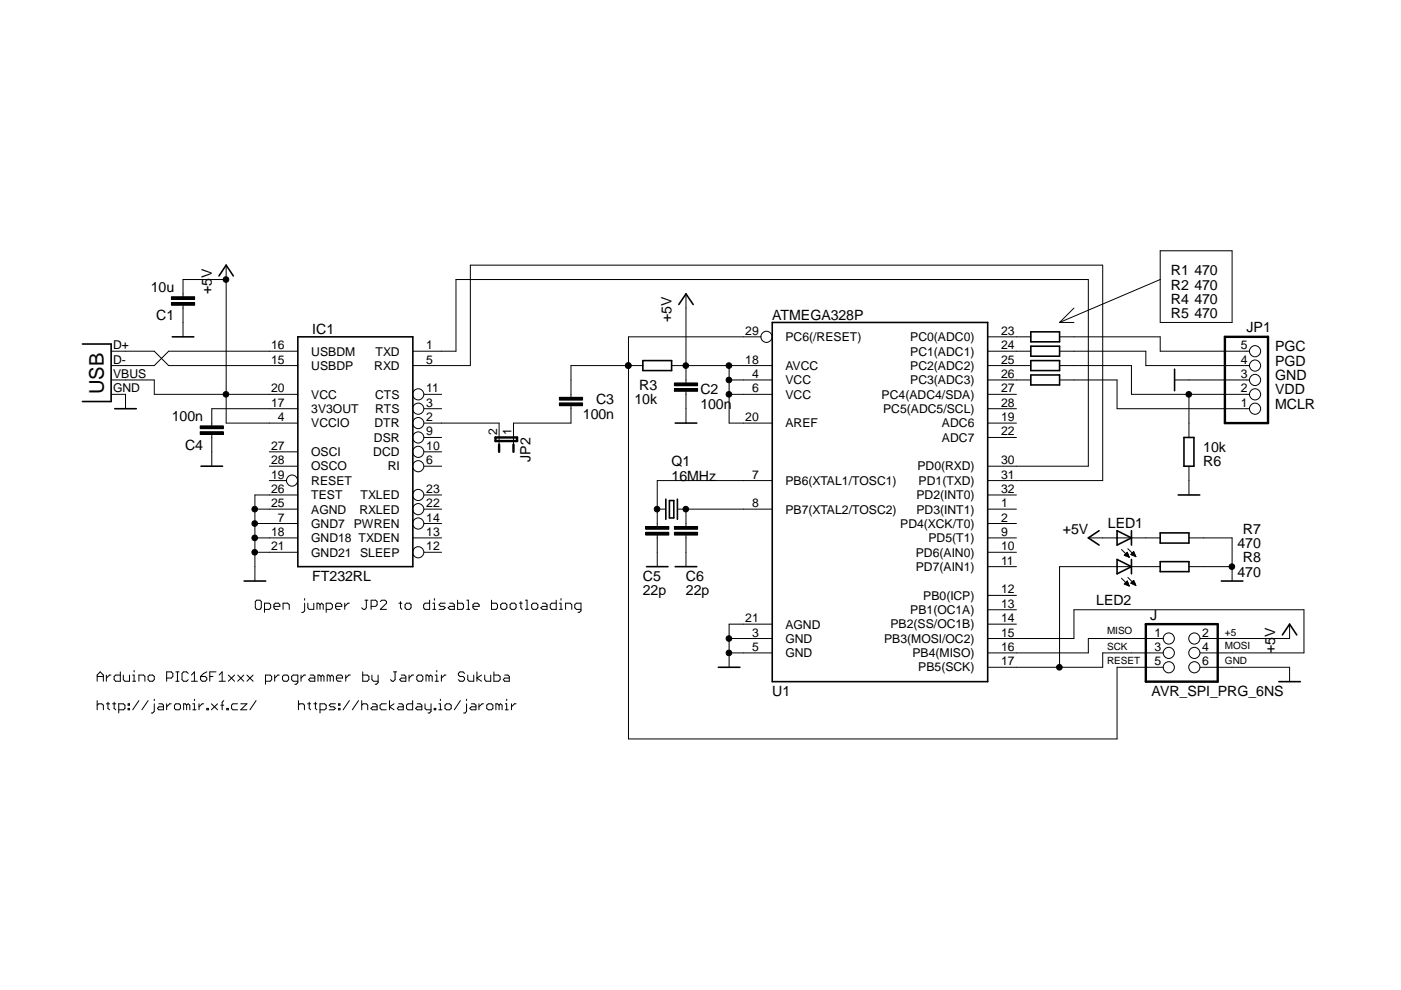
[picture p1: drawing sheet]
<svg xmlns="http://www.w3.org/2000/svg" width="297mm" height="210mm" viewBox="0 0 297 210" stroke-linecap="round" stroke-linejoin="round" font-family="sans-serif">
<g fill="none" stroke="#000" stroke-width=".21">
<path d="M47.9 56.2v33.5h15.2M47.9 59.3h-9.1v3.6M246 53.2h15.2v15.2h-15.2zM246 59.3l-21.4 9.1M23.6 74.5h9.1l3.1 3h27.3M36.4 62.9h4.9v.6h-4.9zM36.4 64.1h4.9v.6h-4.9zM38.8 64.7v6.7M63.1 74.5h-27.3l-3.1 3h-9.1M87.5 77.5h12.2v-21.3h134.1v45.7h-24.4M87.5 74.5h9.2v-15.2h134v39.5h-21.3M136.3 77.5h-15.2v6.7"/>
<path d="M142.4 77.5h21.3M145.4 62.3v18.9M154.6 77.5v12.2h9.1M161.4 71.4h-28.1v85.3h103.5v-15.2h9.9M209.4 77.5h9.2M209.4 74.5h9.2M209.4 71.4h9.2M224.6 71.4h21.4v3.1h19M224.6 68.4h3.1M224.6 77.5h15.3v6.1h25.1M224.6 74.5h18.3v3h22.1M227.7 65.3l-3.1 3.1"/>
<path d="M23.6 80.6h9.1v3h30.4M23.6 83.6h3v3.1M42.4 90.3h5v.6h-5zM42.4 91.5h5v.6h-5zM44.9 92.1v6.7M57.1 98.8h6M57.1 95.8h6M63.1 86.7h-18.2v3.6M89.9 89.7h15.9v4.6M89.9 83.6h3.7M89.9 98.8h3.7M89.9 92.8h3.7"/>
<path d="M89.9 86.7h3.7M89.9 95.8h3.7M118.6 85.4h4.9v.6h-4.9zM118.6 84.2h4.9v.6h-4.9zM121.1 86.1v3.6h-12.2v4.6M143 82.4h4.9v.6h-4.9zM143 81.2h4.9v.6h-4.9zM145.4 83v6.7M154.6 80.6h9.1M154.6 83.6h9.1M209.4 80.6h9.2M209.4 83.6h6.1"/>
<path d="M209.4 89.7h6.1M209.4 92.8h6.1M209.4 86.7h6.1M224.6 80.6h12.2v6.1h28.2M249 80.6h16M252.1 83.6v9.2M252.1 98.8v6.1M54 107.9h9.1M54 117.1h9.1M54 114h9.1M54 111h9.1M57.1 101.9h3.7"/>
<path d="M63.1 104.9h-9.1v18.3M87.5 114h6.1M89.9 107.9h3.7M89.9 117.1h3.7M89.9 111h3.7M89.9 104.9h3.7M136.9 112.9h4.9v.6h-4.9zM136.9 111.6h4.9v.6h-4.9zM139.3 107.9h1.9M139.3 113.5v6.6M143 112.9h4.9v.6h-4.9zM143 111.6h4.9v.6h-4.9z"/>
<path d="M143.6 107.9h20.1M145.4 107.9v3.7M145.4 113.5v6.6M163.7 101.9h-24.4v9.7M209.4 107.9h6.1M209.4 117.1h6.1M209.4 114h6.1M209.4 111h6.1M209.4 104.9h6.1M230.7 114h15.3M237.8 116.5l1.6 1.7M238.4 117.7l.6-.6 .4 1.1z"/>
<path d="M238.4 117.7h.9M238.4 117.6h.8M238.6 117.5h.6M238.7 117.9h.6M238.7 117.4h.4M238.8 117.3h.2M239 117.1h.1M239 118h.4M239.1 116.3l1.7 1.7M239.3 118.1h.1M239.8 117.6l.6-.6 .4 1zM239.8 117.5h.8"/>
<path d="M239.9 117.6h.8M239.9 117.4h.6M240.1 117.3h.4M240.1 117.1h.3M240.2 117.7h.5M240.3 117h.1M240.4 117.9h.3M240.7 118h.1M252.1 114h9.1v9.2M54.4 127.3h.7l.3 .3v1.3l-.3 .3h-.7l-.3-.3v-1.3zM56.1 129.2h1l.3-.3v-.7l-.3-.3h-1v1.9M58.1 128.6h1.2v-.4l-.3-.3h-.6l-.3 .3v.7l.3 .3h.6"/>
<path d="M60 129.2v-1.3h1l.3 .3v1M64.6 127.9v1.6l-.4 .3h-.2M64.6 126.9v.4M65.3 127.9v1l.3 .3h.9v-1.3M67.8 128.2l-.2-.3h-.4v1.3M67.8 128.2v1M67.8 128.2l.4-.3 .3 .3v1M69.2 129.2h.9l.4-.3v-.7l-.4-.3h-.9v1.9M71.1 128.6h1.4v-.4l-.4-.3h-.7l-.3 .3v.7l.3 .3h.7M73.1 127.9v1.3M74.1 127.9h-.3l-.7 .7M77.4 127.3h.6"/>
<path d="M77.7 127.3v1.6l-.3 .3h-.4l-.3-.3M78.7 128.6h1l.3-.4v-.6l-.3-.3h-1v1.9M80.6 127.6l.4-.3h.6l.3 .3v.3l-1.3 1.3h1.3M84.6 127.9h.6M84.9 127.6v1.3l.3 .3M86.2 127.9h.7l.3 .3v.7l-.3 .3h-.7l-.3-.3v-.7zM91.1 127.3v1.9h-1l-.3-.3v-.7l.3-.3h1M91.8 129.2h.6M91.8 127.9h.3v1.3M92.1 126.9v.4M94.4 127.9h-1l-.3 .3 .3 .4h.7l.3 .3-.3 .3h-1M95.4 127.9h.6l.3 .3v1h-.9l-.4-.3 .4-.3h.9"/>
<path d="M97 127.3v1.9h1l.3-.3v-.7l-.3-.3h-1M99 127.3h.3v1.9M99 129.2h.6M100.3 128.6h1.3v-.4l-.4-.3h-.6l-.3 .3v.7l.3 .3h.6M104.2 127.3v1.9h1l.3-.3v-.7l-.3-.3h-1M106.2 128.2l.3-.3h.6l.4 .3v.7l-.4 .3h-.6l-.3-.3zM108.4 127.9h.7l.3 .3v.7l-.3 .3h-.7l-.3-.3v-.7zM110.1 127.9h.6M110.4 127.6v1.3l.3 .3M111.4 127.3h.3v1.9M111.4 129.2h.6M113 127.9h.7l.3 .3v.7l-.3 .3h-.7l-.3-.3v-.7z"/>
<path d="M115 127.9h.6l.4 .3v1h-1l-.3-.3 .3-.3h1M117.9 127.3v1.9h-.9l-.3-.3v-.7l.3-.3h.9M118.6 129.2h.6M118.6 127.9h.3v1.3M118.9 126.9v.4M119.9 129.2v-1.3h1l.3 .3v1M123.2 129.2h-1l-.3-.3v-.7l.3-.3h1v1.6l-.4 .3h-.3M154.6 135.4h9.1M154.6 138.4h9.1M163.7 132.3h-9.1v9.2M209.4 135.4h18.3v-6.1h48.8v9.1h-22M209.4 132.3h6.1"/>
<path d="M209.4 129.3h6.1M209.4 126.2h6.1M209.4 120.1h6.1M237.8 122.6l1.6 1.6M238.4 123.8l.6-.6 .4 1zM238.4 123.8h.9M238.5 123.7h.7M238.6 123.6h.6M238.7 124h.6M238.7 123.5h.4M238.8 123.4h.2M239 124.1h.3"/>
<path d="M239 123.2h.1M239.1 122.4l1.7 1.7M239.3 124.2h.1M239.8 123.7l.6-.6 .4 1zM239.8 123.6h.8M239.9 123.7h.8M239.9 123.5h.6M240.1 123.4h.4M240.1 123.8h.6M240.2 123.2h.2M240.3 123.1h.1M240.4 124h.3"/>
<path d="M240.7 124.1h.1M246 120.1h-21.4v21.4M246.7 138.4h-12.9v3.1h-24.4M246.7 135.4h-16v3h-21.3M252.1 120.1h9.1M273.4 132.3v3.1h-18.9M20.6 144.4v-1.3l.6-.6 .7 .6v1.3M20.6 148.5v2M20.6 149.5l.3-.3h.7l.3 .3v1M20.6 143.4h1.3M22.5 143.1v1.3M22.5 149.2h.7"/>
<path d="M22.9 148.9v1.3l.3 .3M23.5 143.1h-.3l-.7 .7M23.9 149.2h.6M24.2 148.9v1.3l.3 .3M25.2 150.5h.9l.4-.3v-.7l-.4-.3h-.9v2M25.5 142.5v1.9h-1l-.3-.3v-.7l.3-.3h1M26.1 143.1v1l.4 .3h1v-1.3M27.2 149.2h.3v.3h-.3zM27.2 150.2h.3v.3h-.3zM28.1 143.1h.3v1.3M28.1 144.4h.7M28.4 142.2v.3"/>
<path d="M29.4 144.4v-1.3h1l.3 .3v1M29.4 148.5l-1.3 2M31.4 143.4l.3-.3h.7l.3 .3v.7l-.3 .3h-.7l-.3-.3zM31.4 148.5l-1.3 2M32.7 148.3v.2M32.7 149.2v1.6l-.3 .4h-.3M33.7 149.2h.7l.3 .3v1h-1l-.3-.3 .3-.3h1M35.3 143.8h1l.3-.4v-.6l-.3-.3h-1v1.9M35.3 149.2v1.3M36.3 149.2h-.3l-.7 .7M37.3 144.4h.7M37.3 142.5h.7"/>
<path d="M37.3 149.2h.7l.3 .3v.7l-.3 .3h-.7l-.3-.3v-.7zM37.6 142.5v1.9M39.6 149.5l-.3-.3h-.4v1.3M39.6 149.5v1M39.6 149.5l.3-.3 .3 .3v1M39.9 142.8l-.3-.3h-.7l-.3 .3v1.3l.3 .3h.7l.3-.3M40.6 144.4h1.3M40.6 143.1l.6-.6v1.9M40.9 149.2h.3v1.3M40.9 150.5h.7M41.2 148.3v.2M42.2 149.2v1.3"/>
<path d="M42.5 143.4h1l.3 .4v.3l-.3 .3h-.6l-.4-.3zM43.2 149.2h-.3l-.7 .7M43.8 142.5l-.6 .3-.7 .6M43.8 150.2h.4v.3h-.4zM44.5 143.4h.7M44.8 149.2l1.3 1.3M45.8 142.5h-1.3v1.9M46.1 149.2l-1.3 1.3M46.5 144.4h1.3M46.5 143.1l.6-.6v1.9M46.8 149.5h.6M47.4 148.5l-.3 .4v1.6"/>
<path d="M48.1 150.2h.3v.3h-.3zM48.4 143.1l1.3 1.3M49.7 143.1l-1.3 1.3M50.4 149.2h-1l-.3 .3v.7l.3 .3h1M50.4 143.1l1.3 1.3M51 149.2h1.4l-1.4 1.3h1.4M51.7 143.1l-1.3 1.3M52.4 143.1l1.3 1.3M53.7 143.1l-1.3 1.3M54.3 148.5l-1.3 2M56.3 144.4h1l.3-.3v-.7l-.3-.3h-1v2M58.2 143.1v1.3"/>
<path d="M59.2 143.1h-.3l-.7 .7M59.9 143.4l.3-.3h.7l.3 .3v.7l-.3 .3h-.7l-.3-.3zM63.1 144.4h-.9l-.4-.3v-.7l.4-.3h.9v1.6l-.3 .4h-.3M63.3 149.5l.3-.3h.6l.3 .3v1M63.3 148.5v2M63.8 143.1v1.3M64.8 143.1h-.3l-.7 .7M65.2 149.2h.7M65.6 148.9v1.3l.3 .3M65.8 143.1h.6l.3 .3v1h-.9l-.4-.3 .4-.3h.9M66.5 149.2h.7M66.9 148.9v1.3l.3 .3"/>
<path d="M67.8 150.5h1l.4-.3v-.7l-.4-.3h-1v2M68.1 143.4l-.4-.3h-.3v1.3M68.1 143.4v1M68.1 143.4l.3-.3 .3 .3v1M70 143.4l-.3-.3h-.3v1.3M70 143.4v1M70 143.4l.3-.3 .4 .3v1M71.1 149.2h-1l-.3 .3 .3 .4h.7l.3 .3-.3 .3h-1M71.3 143.8h1.3v-.4l-.3-.3h-.6l-.4 .3v.7l.4 .3h.6M71.8 149.2h.3v.3h-.3zM71.8 150.2h.3v.3h-.3zM73.3 143.1v1.3"/>
<path d="M74.1 148.5l-1.3 2M74.3 143.1h-.4l-.6 .7M76 148.5l-1.3 2M76.7 149.5l.3-.3h.7l.3 .3v1M76.7 148.5v2M76.9 142.5v1.9h1l.3-.3v-.7l-.3-.3h-1M78.9 143.1v1l.3 .3h1M79 149.2h.6l.4 .3v1h-1l-.4-.3 .4-.3h1M80.2 143.1v1.6l-.4 .4h-.3M81.9 149.2h-1l-.3 .3v.7l.3 .3h1M82.6 148.5v2M83.4 142.5h.7"/>
<path d="M83.6 149.2l-1 .7 1 .6M83.8 142.5v1.6l-.4 .3h-.3l-.3-.3M84.5 149.2h.7l.3 .3v1h-1l-.3-.3 .3-.3h1M85.1 143.1h.7l.2 .3v1h-.9l-.4-.3 .4-.3h.9M86.7 143.1v1.3M87.5 148.5v2h-1l-.3-.3v-.7l.3-.3h1M87.7 143.1h-.3l-.7 .7M88.5 149.2h.6l.3 .3v1h-.9l-.4-.3 .4-.3h.9M88.7 143.1h.7l.2 .3v.7l-.2 .3h-.7l-.3-.3v-.7zM90.1 149.2v1l.3 .3h1M91 143.4l-.3-.3h-.4v1.3M91 143.4v1"/>
<path d="M91 143.4l.3-.3 .3 .3v1M91.4 149.2v1.6l-.3 .4h-.4M92.1 150.2h.3v.3h-.3zM92.3 143.1h.3v1.3M92.3 144.4h.7M92.6 142.2v.3M93 149.2h.4v1.3M93 150.5h.7M93.4 148.3v.2M93.6 143.1v1.3M94.3 149.5l.4-.3h.6l.4 .3v.7l-.4 .3h-.6l-.4-.3zM94.6 143.1h-.3l-.7 .7"/>
<path d="M97.6 148.5l-1.3 2M98.5 142.8l-.3-.3h-.7l-.3 .3v.3l.3 .3h.7l.3 .4v.3l-.3 .3h-.7l-.3-.3M98.9 149.2v1.6l-.3 .4h-.3M98.9 148.3v.2M99.2 143.1v1l.3 .3h.9v-1.3M99.9 149.2h.7l.3 .3v1h-1l-.3-.3 .3-.3h1M101.1 142.5v1.9M101.5 149.2v1.3M102.1 143.1l-1 .7 1 .6M102.5 149.2h-.3l-.7 .7M102.8 143.1v1l.3 .3h.9v-1.3M103.2 149.5l.3-.3h.7l.3 .3v.7l-.3 .3h-.7l-.3-.3z"/>
<path d="M104.7 142.5v1.9h1l.3-.3v-.7l-.3-.3h-1M105.8 149.5l-.3-.3h-.4v1.3M105.8 149.5v1M105.8 149.5l.3-.3 .4 .3v1M107 143.1h.7l.3 .3v1h-1l-.3-.3 .3-.3h1M107.1 149.2h.3v1.3M107.1 150.5h.7M107.4 148.3v.2M108.4 149.2v1.3M109.4 149.2h-.3l-.7 .7M254.5 141.5h18.9v3"/>
<circle cx="47.9" cy="59.3" r=".6"/>
<circle cx="133.2" cy="77.5" r=".6"/>
<circle cx="145.4" cy="77.5" r=".6"/>
<circle cx="154.5" cy="77.5" r=".6"/>
<circle cx="162.5" cy="71.4" r="1.18"/>
<circle cx="266.1" cy="74.5" r="1.18"/>
<circle cx="266.1" cy="77.5" r="1.18"/>
<circle cx="47.9" cy="83.6" r=".6"/>
<circle cx="88.7" cy="95.8" r="1.18"/>
<circle cx="88.7" cy="98.9" r="1.18"/>
<circle cx="88.7" cy="83.6" r="1.18"/>
<circle cx="88.7" cy="89.7" r="1.18"/>
<circle cx="88.7" cy="92.8" r="1.18"/>
<circle cx="88.7" cy="86.7" r="1.18"/>
<circle cx="154.5" cy="80.6" r=".6"/>
<circle cx="154.5" cy="83.6" r=".6"/>
<circle cx="252" cy="83.6" r=".6"/>
<circle cx="266.1" cy="86.7" r="1.18"/>
<circle cx="266.1" cy="80.6" r="1.18"/>
<circle cx="266.1" cy="83.6" r="1.18"/>
<circle cx="54" cy="114" r=".6"/>
<circle cx="54" cy="111" r=".6"/>
<circle cx="54" cy="117.1" r=".6"/>
<circle cx="54" cy="107.9" r=".6"/>
<circle cx="61.9" cy="101.9" r="1.18"/>
<circle cx="88.7" cy="108" r="1.18"/>
<circle cx="88.7" cy="104.9" r="1.18"/>
<circle cx="88.7" cy="111" r="1.18"/>
<circle cx="88.7" cy="117.1" r="1.18"/>
<circle cx="139.3" cy="107.9" r=".6"/>
<circle cx="145.4" cy="107.9" r=".6"/>
<circle cx="154.5" cy="135.4" r=".6"/>
<circle cx="154.5" cy="138.4" r=".6"/>
<circle cx="247.8" cy="138.4" r="1.18"/>
<circle cx="247.8" cy="135.4" r="1.18"/>
<circle cx="253.2" cy="135.4" r="1.18"/>
<circle cx="253.2" cy="138.4" r="1.18"/>
<circle cx="261.2" cy="120.1" r=".6"/>
<circle cx="224.6" cy="141.5" r=".6"/>
<circle cx="247.8" cy="141.5" r="1.18"/>
<circle cx="253.2" cy="141.5" r="1.18"/>
</g>
<g fill="none" stroke="#000" stroke-width=".34">
<path d="M46.4 58.5l1.5-2.3 1.6 2.3M17.5 72.9h6.1v12.2h-6.1M36.5 71.4h4.6M63.1 71.4h24.4v48.7h-24.4zM136.3 76.5h6.1v2.1h-6.1zM143.9 64.6l1.5-2.3 1.6 2.3M163.7 68.4h45.7v76.1h-45.7zM218.6 76.5h6v2.1h-6zM218.6 70.4h6v2.1h-6zM218.6 73.4h6v2.1h-6zM218.6 79.5h6v2.1h-6zM249 78.3v4.5"/>
<path d="M24.3 86.7h4.6M42.6 98.8h4.6M143.2 89.7h4.5M251 92.8h2.1v6h-2.1zM141.2 105.8v4.3M141.9 106.1h1v3.7h-1zM143.6 105.8v4.3M233 112.5l-2.3 1.5 2.3 1.6M236.8 118.6l3.1 1.5-3.1 1.6zM236.8 112.5l3.1 1.5-3.1 1.6zM239.9 112.5v3.1M239.9 118.6v3.1"/>
<path d="M246 119.1h6.1v2.1h-6.1zM246 113h6.1v2.1h-6.1zM249.8 104.9h4.6M51.8 123.2h4.5M137.1 120.1h4.5M143.2 120.1h4.5M258.9 123.2h4.6M271.9 134.6l1.5-2.3 1.5 2.3M152.3 141.5h4.6M271.1 144.5h4.6"/>
</g>
<g fill="#000">
<path d="M36.4 62.9h4.9v.6h-4.9z" fill-rule="evenodd"/>
<path d="M36.4 64.1h4.9v.6h-4.9z" fill-rule="evenodd"/>
<path d="M42.4 90.3h5v.6h-5z" fill-rule="evenodd"/>
<path d="M42.4 91.5h5v.6h-5z" fill-rule="evenodd"/>
<path d="M118.6 85.4h4.9v.6h-4.9z" fill-rule="evenodd"/>
<path d="M118.6 84.2h4.9v.6h-4.9z" fill-rule="evenodd"/>
<path d="M143 82.4h4.9v.6h-4.9z" fill-rule="evenodd"/>
<path d="M143 81.2h4.9v.6h-4.9z" fill-rule="evenodd"/>
<path d="M136.9 112.9h4.9v.6h-4.9z" fill-rule="evenodd"/>
<path d="M136.9 111.6h4.9v.6h-4.9z" fill-rule="evenodd"/>
<path d="M143 112.9h4.9v.6h-4.9z" fill-rule="evenodd"/>
<path d="M143 111.6h4.9v.6h-4.9z" fill-rule="evenodd"/>
<circle cx="47.9" cy="59.3" r=".6"/>
<circle cx="133.2" cy="77.5" r=".6"/>
<circle cx="145.4" cy="77.5" r=".6"/>
<circle cx="154.5" cy="77.5" r=".6"/>
<circle cx="47.9" cy="83.6" r=".6"/>
<circle cx="154.5" cy="80.6" r=".6"/>
<circle cx="154.5" cy="83.6" r=".6"/>
<circle cx="252" cy="83.6" r=".6"/>
<circle cx="54" cy="114" r=".6"/>
<circle cx="54" cy="111" r=".6"/>
<circle cx="54" cy="117.1" r=".6"/>
<circle cx="54" cy="107.9" r=".6"/>
<circle cx="139.3" cy="107.9" r=".6"/>
<circle cx="145.4" cy="107.9" r=".6"/>
<circle cx="154.5" cy="135.4" r=".6"/>
<circle cx="154.5" cy="138.4" r=".6"/>
<circle cx="261.2" cy="120.1" r=".6"/>
<circle cx="224.6" cy="141.5" r=".6"/>
</g>
<path d="M259.7 71.4h9.1v18.3h-9.1zM105.1 92.8h4.5v.7h-4.5zM105.8 94.3v1.5M108.9 94.3v1.5M242.9 132.3h15.3v12.2h-15.3z" fill="none" stroke="#000" stroke-width=".51"/>
<text font-size="4.3" x="22" y="83.6" transform="rotate(-90 22 83.6)">USB</text>
<g font-size="3">
<text x="248.3" y="58.3">R1</text>
<text x="253.2" y="58.3">470</text>
<text x="32" y="61.8">10u</text>
<text x="44.9" y="62.3" transform="rotate(-90 44.9 62.3)">+5V</text>
<text x="248.3" y="61.4">R2</text>
<text x="248.3" y="64.4">R4</text>
<text x="253.2" y="61.4">470</text>
<text x="253.2" y="64.4">470</text>
<text x="33.1" y="67.9">C1</text>
<text x="66.2" y="70.8">IC1</text>
<text x="142.4" y="68.4" transform="rotate(-90 142.4 68.4)">+5V</text>
<text x="163.7" y="67.8">ATMEGA328P</text>
<text x="248.3" y="67.4">R5</text>
<text x="253.2" y="67.4">470</text>
<text x="264.3" y="70.5">JP1</text>
<text x="270.4" y="77.5">PGD</text>
<text x="270.4" y="74.5">PGC</text>
<text x="135.5" y="82.7">R3</text>
<text x="148.5" y="83.6">C2</text>
<text x="270.4" y="83.6">VDD</text>
<text x="270.4" y="80.6">GND</text>
<text x="36.4" y="89.2">100n</text>
<text x="123.6" y="88.8">100n</text>
<text x="126.4" y="85.7">C3</text>
<text x="134.5" y="85.7">10k</text>
<text x="148.5" y="86.7">100n</text>
<text x="270.4" y="86.7">MCLR</text>
<text x="39.2" y="95.3">C4</text>
<text x="255.1" y="95.8">10k</text>
<text x="112.5" y="97.9" transform="rotate(-90 112.5 97.9)">JP2</text>
<text x="142.4" y="101.9">16MHz</text>
<text x="142.4" y="98.8">Q1</text>
<text x="255.1" y="98.8">R6</text>
<text x="225.4" y="113.1">+5V</text>
<text x="234.9" y="111.9">LED1</text>
<text x="263.5" y="113.1">R7</text>
<text x="262.4" y="116.2">470</text>
<text x="263.5" y="119.2">R8</text>
<text x="66.2" y="123.2">FT232RL</text>
<text x="136.3" y="123.2">C5</text>
<text x="145.4" y="123.2">C6</text>
<text x="262.4" y="122.3">470</text>
<text x="136.3" y="126.2">22p</text>
<text x="145.4" y="126.2">22p</text>
<text x="232.4" y="128.4">LED2</text>
<text x="243.9" y="131.4">J</text>
<text x="270.4" y="138.4" transform="rotate(-90 270.4 138.4)">+5V</text>
<text x="163.7" y="147.6">U1</text>
<text x="244.2" y="147.6">AVR_SPI_PRG_6NS</text>
</g>
<g font-size="2.6">
<text x="158" y="71">29</text>
<text x="212.2" y="71">23</text>
<text x="24" y="74">D+</text>
<text x="24" y="77.1">D-</text>
<text x="57.5" y="74">16</text>
<text x="57.5" y="77.1">15</text>
<text x="66" y="75.4">USBDM</text>
<text x="79.6" y="75.4">TXD</text>
<text x="90.4" y="74">1</text>
<text x="90.4" y="77.1">5</text>
<text x="158" y="77.1">18</text>
<text x="166.5" y="72.3">PC6(/RESET)</text>
<text x="193" y="75.4">PC1(ADC1)</text>
<text x="193" y="72.3">PC0(ADC0)</text>
<text x="212.2" y="77.1">25</text>
<text x="212.2" y="74">24</text>
<text x="263.1" y="77.1">4</text>
<text x="263.1" y="74">5</text>
<text x="24" y="80.1">VBUS</text>
<text x="24" y="83.2">GND</text>
<text x="57.5" y="83.2">20</text>
<text x="66" y="78.4">USBDP</text>
<text x="79.4" y="78.4">RXD</text>
<text x="90.4" y="83.2">11</text>
<text x="159.5" y="80.1">4</text>
<text x="159.5" y="83.2">6</text>
<text x="166.5" y="81.5">VCC</text>
<text x="166.5" y="78.4">AVCC</text>
<text x="193" y="81.5">PC3(ADC3)</text>
<text x="193" y="78.4">PC2(ADC2)</text>
<text x="212.2" y="83.2">27</text>
<text x="212.2" y="80.1">26</text>
<text x="263.1" y="83.2">2</text>
<text x="263.1" y="80.1">3</text>
<text x="57.5" y="86.2">17</text>
<text x="58.9" y="89.3">4</text>
<text x="66" y="87.6">3V3OUT</text>
<text x="66" y="84.5">VCC</text>
<text x="79.5" y="84.5">CTS</text>
<text x="79.6" y="87.5">RTS</text>
<text x="90.4" y="86.2">3</text>
<text x="90.4" y="89.3">2</text>
<text x="158" y="89.3">20</text>
<text x="166.5" y="84.5">VCC</text>
<text x="186.9" y="84.5">PC4(ADC4/SDA)</text>
<text x="187.2" y="87.5">PC5(ADC5/SCL)</text>
<text x="212.2" y="89.3">19</text>
<text x="212.2" y="86.2">28</text>
<text x="263.1" y="86.2">1</text>
<text x="57.5" y="95.4">27</text>
<text x="66" y="90.6">VCCIO</text>
<text x="79.3" y="93.6">DSR</text>
<text x="79.4" y="90.6">DTR</text>
<text x="90.4" y="92.3">9</text>
<text x="90.4" y="95.4">10</text>
<text x="105.4" y="92.3" transform="rotate(-90 105.4 92.3)">2</text>
<text x="108.4" y="92.3" transform="rotate(-90 108.4 92.3)">1</text>
<text x="166.5" y="90.6">AREF</text>
<text x="199.7" y="93.6">ADC7</text>
<text x="199.7" y="90.6">ADC6</text>
<text x="212.2" y="92.3">22</text>
<text x="57.5" y="101.5">19</text>
<text x="57.5" y="98.4">28</text>
<text x="66" y="96.7">OSCI</text>
<text x="66" y="99.7">OSCO</text>
<text x="79.1" y="96.7">DCD</text>
<text x="82.2" y="99.7">RI</text>
<text x="90.4" y="98.4">6</text>
<text x="159.5" y="101.5">7</text>
<text x="194.5" y="99.7">PD0(RXD)</text>
<text x="212.2" y="101.5">31</text>
<text x="212.2" y="98.4">30</text>
<text x="57.5" y="107.5">25</text>
<text x="57.5" y="104.5">26</text>
<text x="66" y="102.8">RESET</text>
<text x="66" y="105.8">TEST</text>
<text x="76.4" y="105.8">TXLED</text>
<text x="90.4" y="104.5">23</text>
<text x="90.4" y="107.5">22</text>
<text x="159.5" y="107.5">8</text>
<text x="166.5" y="102.8">PB6(XTAL1/TOSC1)</text>
<text x="194.3" y="105.8">PD2(INT0)</text>
<text x="194.8" y="102.8">PD1(TXD)</text>
<text x="212.2" y="107.5">1</text>
<text x="212.2" y="104.5">32</text>
<text x="57.5" y="113.6">18</text>
<text x="58.9" y="110.6">7</text>
<text x="66" y="111.9">GND7</text>
<text x="66" y="108.9">AGND</text>
<text x="75" y="111.9">PWREN</text>
<text x="76.2" y="108.9">RXLED</text>
<text x="90.4" y="110.6">14</text>
<text x="90.4" y="113.6">13</text>
<text x="166.5" y="108.9">PB7(XTAL2/TOSC2)</text>
<text x="190.9" y="111.9">PD4(XCK/T0)</text>
<text x="194.3" y="108.9">PD3(INT1)</text>
<text x="212.2" y="113.6">9</text>
<text x="212.2" y="110.6">2</text>
<text x="57.5" y="116.7">21</text>
<text x="66" y="115">GND18 TXDEN</text>
<text x="66" y="118">GND21 SLEEP</text>
<text x="90.4" y="116.7">12</text>
<text x="194.2" y="118">PD6(AIN0)</text>
<text x="196.8" y="115">PD5(T1)</text>
<text x="212.2" y="119.7">11</text>
<text x="212.2" y="116.7">10</text>
<text x="194.2" y="121.1">PD7(AIN1)</text>
<text x="212.2" y="125.8">12</text>
<text x="158" y="131.9">21</text>
<text x="193" y="130.2">PB1(OC1A)</text>
<text x="195.7" y="127.2">PB0(ICP)</text>
<text x="212.2" y="131.9">14</text>
<text x="212.2" y="128.9">13</text>
<text x="159.5" y="135">3</text>
<text x="166.5" y="136.3">GND</text>
<text x="166.5" y="133.3">AGND</text>
<text x="187.4" y="136.3">PB3(MOSI/OC2)</text>
<text x="188.8" y="133.2">PB2(SS/OC1B)</text>
<text x="212.2" y="135">15</text>
<text x="244.8" y="135">1</text>
<text x="254.9" y="135">2</text>
<text x="159.5" y="138">5</text>
<text x="166.5" y="139.3">GND</text>
<text x="193.4" y="139.3">PB4(MISO)</text>
<text x="194.7" y="142.4">PB5(SCK)</text>
<text x="212.2" y="138">16</text>
<text x="212.2" y="141.1">17</text>
<text x="244.8" y="138">3</text>
<text x="244.8" y="141.1">5</text>
<text x="254.9" y="138">4</text>
<text x="254.9" y="141.1">6</text>
</g>
<g font-size="2.1">
<text x="234.7" y="137.8">SCK</text>
<text x="234.7" y="134.5">MISO</text>
<text x="259.7" y="137.7">MOSI</text>
<text x="259.7" y="134.8">+5</text>
<text x="234.7" y="140.8">RESET</text>
<text x="259.7" y="140.8">GND</text>
</g>
</svg>
